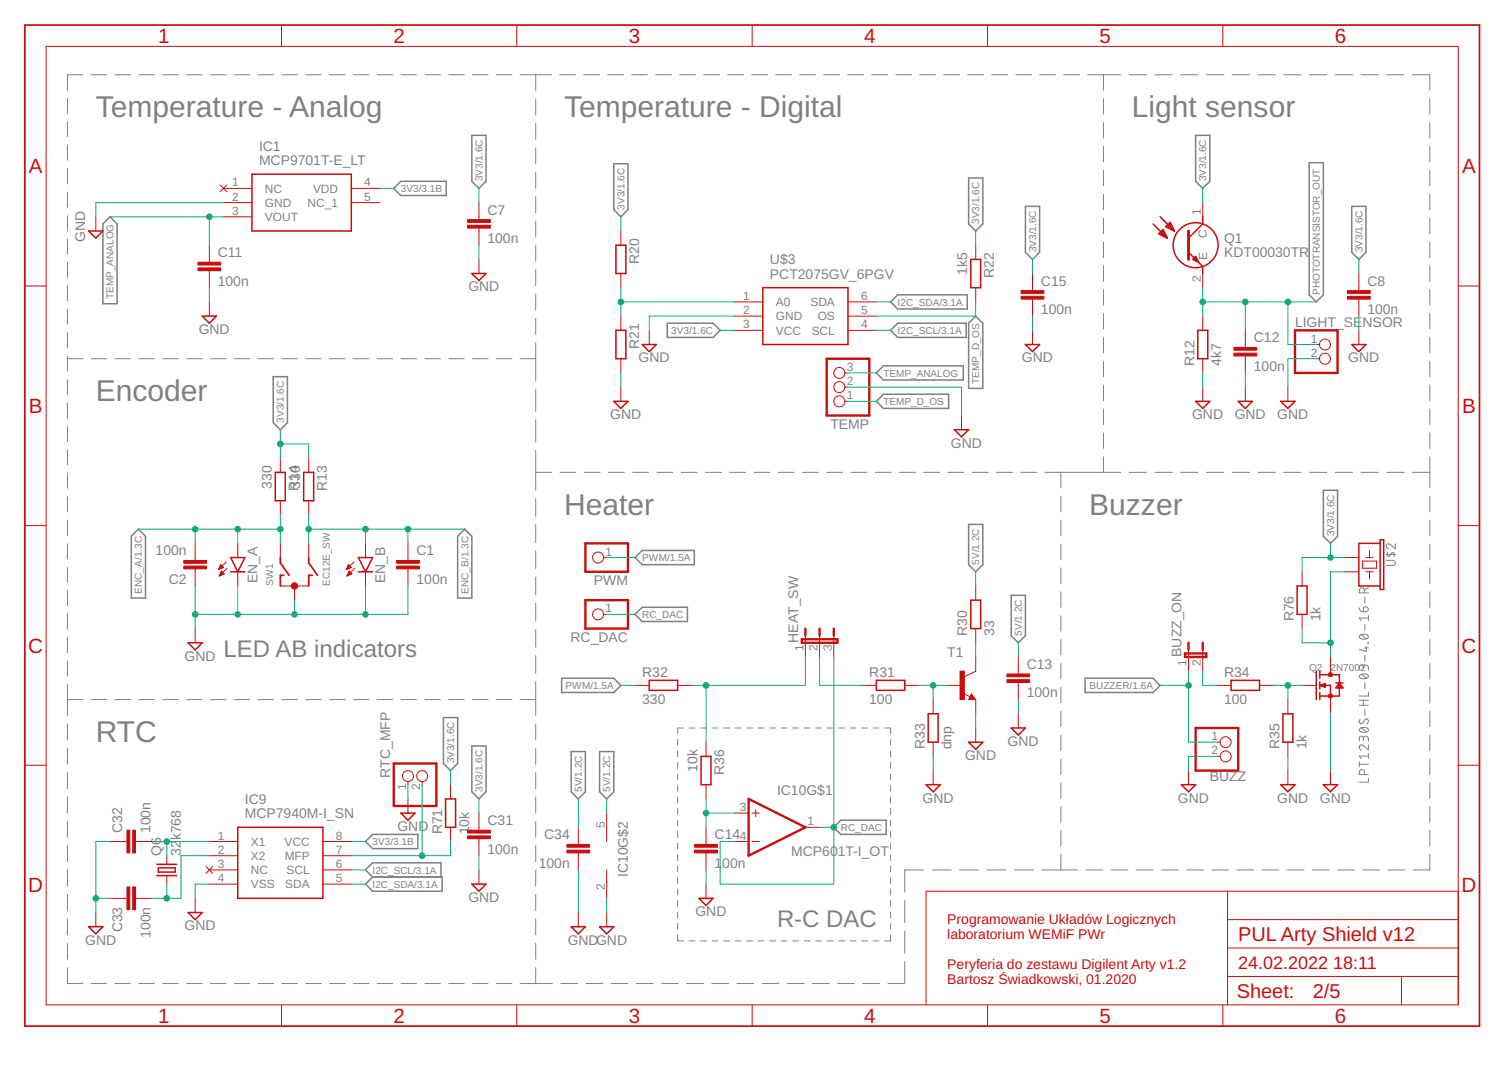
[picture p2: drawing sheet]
<svg xmlns="http://www.w3.org/2000/svg" width="297mm" height="210mm" viewBox="0 0 297 210" stroke-linecap="round" stroke-linejoin="round" font-family="sans-serif">
<g fill="none" stroke="#808080" stroke-width=".2">
<path d="M13.3 19.3v3M16.3 14.7h-3v3M18 14.7h3M22.6 14.7h3.1M27.3 14.7h3.1M32 14.7h3.1M36.7 14.7h3.1M41.4 14.7h3.1M46.1 14.7h3M50.8 14.7h3M55.5 14.7h3M60.2 14.7h3"/>
<path d="M64.9 14.7h3M69.6 14.7h3M74.3 14.7h3M79 14.7h3M83.7 14.7h3M88.3 14.7h3.1M93 14.7h3.1M97.7 14.7h3.1M102.4 14.7h6.1M105.5 14.7v3.1M105.5 19.5v3.1M110.2 14.7h3.1"/>
<path d="M114.9 14.7h3.1M119.6 14.7h3.1M124.4 14.7h3M129.1 14.7h3.1M133.8 14.7h3.1M138.5 14.7h3.1M143.3 14.7h3M148 14.7h3.1M152.7 14.7h3.1M157.4 14.7h3.1M162.2 14.7h3M166.9 14.7h3"/>
<path d="M171.6 14.7h3.1M176.3 14.7h3.1M181.1 14.7h3M185.8 14.7h3M190.5 14.7h3.1M195.2 14.7h3.1M200 14.7h3M204.7 14.7h3.1M209.4 14.7h3.1M214.1 14.7h6.5M217.2 14.7v3.1M217.2 19.4v3.1"/>
<path d="M222.3 14.7h3.4M227.4 14.7h3.4M232.4 14.7h3.4M237.5 14.7h3.4M242.5 14.7h3.5M247.6 14.7h3.4M252.7 14.7h3.4M257.8 14.7h3.4M262.8 14.7h3.5M267.9 14.7h3.4M273 14.7h3.4M278 14.7h3.5v3.1"/>
<path d="M281.5 19.4v3.1M13.3 23.9v3M13.3 28.6v2.9M13.3 33.2v2.9M13.3 37.8v2.9M105.5 24.3v3.1M105.5 29.1v3.1M105.5 33.9v3.1M105.5 38.7v3.1M217.2 24.1v3.1M217.2 28.8v3.1M217.2 33.5v3.1"/>
<path d="M217.2 38.2v3.1M281.5 24.1v3.1M281.5 28.8v3.1M281.5 33.5v3.1M281.5 38.2v3.1M13.3 42.4v3M13.3 47v3M13.3 51.6v3M13.3 56.2v3M105.5 43.5v3.1M105.5 48.3v3.1M105.5 53v3.2"/>
<path d="M105.5 57.8v3.2M217.2 42.9v3.1M217.2 47.6v3.1M217.2 52.3v3M217.2 57v3M281.5 42.9v3.1M281.5 47.6v3.1M281.5 52.3v3M281.5 57v3M13.3 60.8v3M13.3 65.4v3M13.3 70.1v2.9"/>
<path d="M13.3 74.7v2.9M13.3 79.3v3M13.3 70.6h3M18 70.6h3M22.6 70.6h3.1M27.3 70.6h3.1M32 70.6h3.1M36.7 70.6h3.1M41.4 70.6h3.1M46.1 70.6h3M50.8 70.6h3M55.5 70.6h3"/>
<path d="M60.2 70.6h3M64.9 70.6h3M69.6 70.6h3M74.3 70.6h3M79 70.6h3M83.7 70.6h3M88.3 70.6h3.1M93 70.6h3.1M97.7 70.6h3.1M102.4 70.6h3.1M105.5 62.6v3.2M105.5 67.4v7.5"/>
<path d="M105.5 76.6v4.3M217.2 61.7v3M217.2 66.4v3M217.2 71.1v3M217.2 75.8v3M281.5 61.7v3M281.5 66.4v3M281.5 71.1v3M281.5 75.8v3M13.3 83.9v3M13.3 88.5v3M13.3 93.1v3"/>
<path d="M13.3 97.7v3M105.5 92.9h3.1M105.5 82.6v4.3M105.5 88.6v7.8M105.5 98.1v3.5M110.2 92.9h3.1M115 92.9h3.1M119.8 92.9h3.1M124.5 92.9h3.2M129.3 92.9h3.1M134.1 92.9h3.1M138.9 92.9h3.1"/>
<path d="M143.6 92.9h3.2M148.4 92.9h3.1M153.2 92.9h3.1M158 92.9h3.1M162.7 92.9h3.2M167.5 92.9h3.1M172.3 92.9h3.1M177.1 92.9h3.1M181.8 92.9h3.2M186.6 92.9h3.1M191.4 92.9h3.1M196.2 92.9h3.1"/>
<path d="M200.9 92.9h3.1M205.7 92.9h14.9M208.8 92.9v3.1M208.8 97.6v3.1M217.2 80.5v3M217.2 85.2v3M217.2 89.9v3M222.3 92.9h3.4M227.4 92.9h3.4M232.4 92.9h3.4M237.5 92.9h3.4M242.5 92.9h3.5"/>
<path d="M247.6 92.9h3.4M252.7 92.9h3.4M257.8 92.9h3.4M262.8 92.9h3.5M267.9 92.9h3.4M273 92.9h3.4M278 92.9h3.5M281.5 80.5v3M281.5 85.2v3M281.5 89.9v6.1M281.5 97.6v3.1M13.3 102.4v2.9"/>
<path d="M13.3 107v2.9M13.3 111.6v3M13.3 116.2v3M105.5 103.2v3.5M105.5 108.4v3.5M105.5 113.5v3.5M105.5 118.7v3.5M208.8 102.3v3.1M208.8 107v3.1M208.8 111.7v3.1M208.8 116.4v3.1M267.6 119.6a.77 .77 0 0 0 .8 .8"/>
<path d="M268.5 119.5a.51 .51 0 0 1 .8 .1 .51 .51 0 0 1-.4 .8h-.5zM268.6 116.6v-.5a.5 .5 0 0 0-.5-.5 .5 .5 0 0 0-.5 .5v.5h1.8M268.7 117.4v1.2M269.4 115.6l-.8 .4M272.9 110.2h1.3a.5 .5 0 0 1 .5 .5 .5 .5 0 0 1-.5 .5h-1.3M272.9 109.1h1.8M273.2 108.7l-.1 .5 .3 .3 .5-.7 .4-.1 .2 .4-.1 .4M274.7 107v1l-1-.9a.49 .49 0 0 0-.8 .2 .49 .49 0 0 0 .4 .7M281.5 102.3v3.1M281.5 107v3.1M281.5 111.7v3.1M281.5 116.4v3.1"/>
<path d="M13.3 120.8v3M13.3 125.4v3M13.3 130v3M13.3 134.7v6.1M13.3 137.6h3M18 137.6h3M22.6 137.6h3.1M27.3 137.6h3.1M32 137.6h3.1M36.7 137.6h3.1M41.4 137.6h3.1M46.1 137.6h3"/>
<path d="M50.8 137.6h3M55.5 137.6h3M60.2 137.6h3M64.9 137.6h3M69.6 137.6h3M74.3 137.6h3M79 137.6h3M83.7 137.6h3M88.3 137.6h3.1M93 137.6h3.1M97.7 137.6h3.1M102.4 137.6h3.1"/>
<path d="M105.5 123.8v3.5M105.5 129v3.5M105.5 134.1v6.7M208.8 121.1v3.1M208.8 125.8v3.1M208.8 130.5v3.1M208.8 135.2v3.1M208.8 139.9v3.1M267.6 138.7h1.8M267.6 137.8h1.8M267.7 132.8a1.12 1.12 0 0 1 1.7 .3 1.07 1.07 0 0 1-1.8 0zM267.7 125a1.14 1.14 0 0 1 1.7 .2 1.05 1.05 0 0 1-1.8 0z"/>
<path d="M268 132.7l1 .7M268 124.9l1 .7M268.4 131.3a.5 .5 0 0 1 .5-.5 .5 .5 0 0 1 .5 .5v.5M268.4 131.6v-.4a.4 .4 0 0 0-.4-.4 .4 .4 0 0 0-.4 .4v.6M268.4 137.8v.9M268.6 127.5h.8M268.7 122.8v1.2M268.7 128.9v1.2M268.7 134.3v1.2M268.7 139.6v1.1M269 127.2v1l-1.4-.4M269.3 126.4l.1 .1z"/>
<path d="M269.4 121.1v1M269.4 136.1v.8h-1.8M269.4 121.6h-1.8l.4 .5M281.5 121.1v3.1M281.5 125.8v3.1M281.5 130.5v3.1M281.5 135.2v3.1M281.5 139.9v3.1M13.3 142.4v3.2M13.3 147.2v3.1M13.3 152v3.2M13.3 156.8v3.1"/>
<path d="M105.5 142.4v3.2M105.5 147.2v3.1M105.5 152v3.2M105.5 156.8v3.1M133.4 145.5v1.1M133.4 147.7v1.2M133.4 150v1.2M133.4 152.3v1.1M133.4 154.5v1.2M133.4 156.8v1.1M133.4 159v1.2M134.6 143.2h-1.2v1.2"/>
<path d="M135.7 143.2h1.1M137.9 143.2h1.2M140.2 143.2h1.2M142.5 143.2h1.1M144.7 143.2h1.2M147 143.2h1.1M149.2 143.2h1.2M151.5 143.2h1.2M153.8 143.2h1.1M156 143.2h1.2M158.3 143.2h1.1M160.5 143.2h1.2"/>
<path d="M162.8 143.2h1.2M165.1 143.2h1.1M167.3 143.2h1.2M169.6 143.2h1.2M171.9 143.2h1.1M174.1 143.2h1.2v1.2M175.3 145.5v1.1M175.3 147.7v1.2M175.3 150v1.2M175.3 152.3v1.1M175.3 154.5v1.2M175.3 156.8v1.1"/>
<path d="M175.3 159v1.2M208.8 144.6v3.1M208.8 149.3v3.1M208.8 154v3M208.8 158.7v3M267.6 149.9v1M267.6 150.3h1.8M267.7 143.3a1.12 1.12 0 0 1 1.7 .3 1.07 1.07 0 0 1-1.8 0zM267.7 141.5l-.1 .6 .4 .3 .2-.1 .4-.7a.45 .45 0 0 1 .7 0 .45 .45 0 0 1-.1 .6l-.1 .2M268 143.2l1 .8M268.4 145.3a.5 .5 0 0 1 .5-.5 .5 .5 0 0 1 .5 .5v.5M268.4 145.6v-.4a.4 .4 0 0 0-.4-.4 .4 .4 0 0 0-.4 .4v.6"/>
<path d="M268.6 152.4v-.5a.5 .5 0 0 0-.5-.5 .5 .5 0 0 0-.5 .5v.5h1.8M269.4 146.5v1l-1-.8a.5 .5 0 0 0-.8 .1 .5 .5 0 0 0 .4 .7M269.4 153.1v.8h-1.8M269.4 148.3v.9M269.4 148.7h-1.8l.4 .5M281.5 144.6v3.1M281.5 149.3v3.1M281.5 154v3M281.5 158.7v3M13.3 161.6v3.1M13.3 166.4v3.1M13.3 171.2v3.1"/>
<path d="M13.3 176v3.1M105.5 161.6v3.1M105.5 166.4v3.1M105.5 171.2v3.1M105.5 176v3.1M133.4 161.3v1.2M133.4 163.6v1.1M133.4 165.8v1.2M133.4 168.1v1.2M133.4 170.4v1.1M133.4 172.6v1.2M133.4 174.9v1.1"/>
<path d="M133.4 177.1v1.2M133.4 179.4v1.2M175.3 161.3v1.2M175.3 163.6v1.1M175.3 165.8v1.2M175.3 168.1v1.2M175.3 170.4v1.1M175.3 172.6v1.2M175.3 174.9v1.1M175.3 177.1v1.2M175.3 179.4v1.2M178.1 177.1v4.4"/>
<path d="M181.8 171.1h-3.7v4.4M183.5 171.1h3.7M188.9 171.1h3.7M194.3 171.1h3.7M199.7 171.1h3.7M205.1 171.1h7M208.8 163.4v3M208.8 168.1v3M213.8 171.1h3.3M218.7 171.1h3.3M223.7 171.1h3.3M228.6 171.1h3.3"/>
<path d="M233.6 171.1h3.3M238.5 171.1h3.3M243.5 171.1h3.3M248.4 171.1h3.3M253.4 171.1h3.3M258.3 171.1h3.3M263.3 171.1h3.3M268.2 171.1h3.3M273.2 171.1h3.3M281.5 168.1v3h-3.3M281.5 163.4v3M13.3 180.8v3.1"/>
<path d="M13.3 185.5v3.2M13.3 190.4v3.1h3M18 193.5h3M22.6 193.5h3.1M27.3 193.5h3.1M32 193.5h3.1M36.7 193.5h3.1M41.4 193.5h3.1M46.1 193.5h3M50.8 193.5h3M55.5 193.5h3M60.2 193.5h3"/>
<path d="M64.9 193.5h3M69.6 193.5h3M74.3 193.5h3M79 193.5h3M83.7 193.5h3M88.3 193.5h3.1M93 193.5h3.1M97.7 193.5h3.1M102.4 193.5h6.4M105.5 180.8v3.1M105.5 185.5v3.2M105.5 190.4v3.1"/>
<path d="M110.4 193.5h3.3M115.4 193.5h3.3M120.3 193.5h3.3M125.3 193.5h3.3M130.2 193.5h3.3M133.4 183.9v1.2h1.2M133.4 181.7v1.1M135.2 193.5h3.3M135.7 185.1h1.1M137.9 185.1h1.2M140.1 193.5h3.3M140.2 185.1h1.2"/>
<path d="M142.5 185.1h1.1M144.7 185.1h1.2M145.1 193.5h3.3M147 185.1h1.1M149.2 185.1h1.2M150 193.5h3.3M151.5 185.1h1.2M153.8 185.1h1.1M155 193.5h3.3M156 185.1h1.2M158.3 185.1h1.1M159.9 193.5h3.3"/>
<path d="M160.5 185.1h1.2M162.8 185.1h1.2M164.9 193.5h3.3M165.1 185.1h1.1M167.3 185.1h1.2M169.6 185.1h1.2M169.8 193.5h3.3M171.9 185.1h1.1M175.3 181.7v1.1M175.3 183.9v1.2h-1.2M178.1 189.1v4.4h-3.3M178.1 183.1v4.4"/>
</g>
<g fill="none" stroke="#808080" stroke-width=".3">
<path d="M77.5 37.1l1.4-1.4h8.9v2.8h-8.9zM92.9 26.6h2.8v9.1l-1.4 1.4-1.4-1.4zM120.8 32.2h2.8v9.1l-1.4 1.4-1.4-1.4zM190.7 35h2.8v9l-1.4 1.4-1.4-1.4zM235.4 26.6h2.7v9.1l-1.4 1.4-1.3-1.4zM257.7 32h2.8v26l-1.4 1.4-1.4-1.4zM21.7 42.7l1.4 1.3v15.8h-2.8v-15.8zM175.3 59.4l1.4-1.4h13.7v2.8h-13.7zM201.8 40.6h2.8v9l-1.4 1.4-1.4-1.4zM266.1 40.6h2.8v9l-1.4 1.4-1.4-1.4zM53.8 74.1h2.8v9l-1.4 1.4-1.4-1.4zM131.3 63.6h9.1l1.4 1.4-1.4 1.4h-9.1z"/>
<path d="M172.5 79l1.4-1.4h12.8v2.7h-12.8zM172.5 73.4l1.4-1.4h15.7v2.8h-15.7zM175.3 65l1.4-1.4h13.5v2.8h-13.5zM192.1 62.2l1.4 1.4v12.8h-2.8v-12.8zM260.5 96.5h2.8v9l-1.4 1.4-1.4-1.4zM25.8 105.5l1.4-1.4 1.4 1.4v12.1h-2.8zM90.1 105.5l1.4-1.4 1.4 1.4v12.1h-2.8zM125 109.7l1.4-1.4h10.3v2.8h-10.3zM190.7 103.2h2.8v7.9l-1.4 1.4-1.4-1.4zM199.1 117.1h2.7v8l-1.4 1.3-1.3-1.3zM110.6 133.4h10.2l1.4 1.4-1.4 1.4h-10.2zM125 120.9l1.4-1.4h8.9v2.8h-8.9z"/>
<path d="M213.6 133.4h13.4l1.4 1.4-1.4 1.4h-13.4zM87.3 141.2h2.8v9l-1.4 1.4-1.4-1.4zM92.9 146.7h2.8v9.1l-1.4 1.4-1.4-1.4zM112.4 147.8h2.8v8l-1.4 1.4-1.4-1.4zM118 147.8h2.8v8l-1.4 1.4-1.4-1.4zM71.9 165.5l1.4-1.4h9v2.8h-9zM71.9 173.9l1.4-1.4h13.7v2.8h-13.7zM73.3 172.5l-1.4-1.4 1.4-1.4h13.5v2.8M164.1 162.8l1.4-1.4h8.9v2.7h-8.9z"/>
</g>
<path d="M234 45.4v5.6" fill="none" stroke="#c90d0c" stroke-width=".57"/>
<g fill="none" stroke="#c90d0c" stroke-width=".3">
<path d="M49.6 34.3h19.6v11.1h-19.6zM17.5 45.4h2.8l-1.4 1.4zM92.9 53.8h2.8l-1.4 1.4zM121.2 48.2h2v5.6h-2zM150.2 56.6h16.7v11.2h-16.7zM191.1 51h1.9v5.6h-1.9zM227 44l2.8 2.8M228.1 46l.8-.9 .9 1.7zM228.2 45.9h1.1M228.4 42.7l2.8 2.7M228.4 46.1h1M228.5 45.6h.7"/>
<path d="M228.7 45.4h.3M228.9 46.4h.7M229.4 46.6h.3M229.5 44.6l.8-.8 .9 1.6zM229.6 44.6h1.2M229.7 44.4h1M229.9 44.2h.6M230.1 44.9h.8M230.2 43.9h.2M230.6 45.1h.4M231.1 45.4h.1M234 49.6l2.7 2.8v1.4"/>
<path d="M234.9 51.1h.8M235 50.8h.5M235.2 50.6h.2M235.4 50.5l.5 1.1-1.1-.6zM235.4 51.3h.4M235.9 51.6h.1M236.7 42.7v1.3l-2.7 2.8M39.8 62.2h2.8l-1.4 1.4zM120.8 79h2.8l-1.4 1.3zM121.2 65h2v5.6h-2zM126.4 67.8h2.8l-1.4 1.4zM201.8 67.8h2.8l-1.4 1.4z"/>
<path d="M235.4 79h2.7l-1.4 1.3zM235.8 65h1.9v5.6h-1.9zM243.7 79h2.8l-1.4 1.3zM252.1 79h2.8l-1.4 1.3zM266.1 67.8h2.8l-1.4 1.4zM54.2 92.9h2v5.6h-2zM59.8 92.9h1.9v5.6h-1.9zM187.9 84.5h2.8l-1.4 1.4zM45.4 112.5h2.8M45.4 109.7h2.8l-1.4 2.8zM70.5 109.7h2.8l-1.4 2.8zM70.5 112.5h2.8"/>
<path d="M191.1 118.1h1.9v5.6h-1.9zM255.3 115.3h2v5.6h-2zM271.7 106.9h-4.2v8.4h4.2M271.7 106.2h.7v9.8h-.7zM37 126.4h2.8l-1.4 1.4zM127.8 133.8h5.6v2h-5.6zM172.5 133.8h5.6v2h-5.6zM191.2 137.1l.2 .2h-.5l.3-.5 .6 .7h-.9M242.3 133.8h5.6v2h-5.6zM259.1 132v5.6M259.8 132.7h3.9v4.2h-3.9M259.8 132v1.4"/>
<path d="M259.8 134.1v1.4M259.8 136.2v1.4M260.2 134.8h1.7v2.1M260.2 134.8l.7 .4M260.4 134.7l.5 .5M260.9 134.5l-1.1 .3 1.1 .4M260.9 134.5v.7M260.9 134.5l-.7 .3M263 134.3h1.4M263.7 134.3l.7 1h-1.4zM263.7 134.8l.3 .5M263.7 134.8l-.4 .5"/>
<path d="M263.7 134.8l.3 .4M263.7 134.8l-.4 .4M78.9 160h2.8l-1.4 1.4zM87.7 157.2h2v5.6h-2zM138 148.8h2v5.6h-2zM182.3 154.4h2.8l-1.4 1.4zM182.7 140.4h2v5.6h-2zM190.7 146h2.8l-1.4 1.4zM199.1 143.2h2.7l-1.4 1.4zM232.6 154.4h2.8l-1.4 1.4zM252.1 154.4h2.8l-1.4 1.4zM252.5 140.4h2v5.6h-2z"/>
<path d="M260.5 154.4h2.8l-1.4 1.4zM30.9 170h3.9M30.9 172.3h3.9M31.2 170.7h3.3v.9h-3.3zM37 179.5h2.8l-1.4 1.4zM46.8 162.8h16.8v13.9h-16.8zM92.9 173.9h2.8l-1.4 1.4zM137.6 176.7h2.8l-1.4 1.4zM17.5 182.3h2.8l-1.4 1.4zM112.4 182.3h2.8l-1.4 1.4zM118 182.3h2.8l-1.4 1.4z"/>
<circle cx="235.4" cy="48.2" r="4.4"/>
</g>
<g fill="none" stroke="#c90d0c" stroke-width=".2">
<path d="M9.1 9.1h277.9v188.6h-277.9zM55.4 4.9v4.2M101.7 4.9v4.2M148.1 4.9v4.2M194.4 4.9v4.2M240.7 4.9v4.2M43.3 36.4l1.4 1.3M44 37.1h5.6M44 39.9h5.6M44.7 36.4l-1.4 1.3M69.2 37.1h5.5M69.2 39.9h5.5"/>
<path d="M94.3 39.9v3.3M236.7 39.9v2.8M4.9 56.3h4.2M18.9 42.7v2.7M41.2 48.2v3.4M41.2 53.3v3.3M41.2 59.4v2.8M44 42.7h5.6M94.3 44.9v3.3M94.3 51v2.8M122.2 45.4v2.8M122.2 53.8v2.8"/>
<path d="M144.6 59.4h5.6M166.9 59.4h5.6M192.1 48.2v2.8M192.1 56.6v2.8M203.2 53.8v3.4M203.2 58.8v3.4M236.7 53.8v2.8M267.5 53.8v3.4M267.5 58.8v3.4M287 56.3h4.2M122.2 62.2v2.8M122.2 70.6v2.8"/>
<path d="M122.2 76.2v2.8M127.8 65v2.8M144.6 65h5.6M144.6 62.2h5.6M166.3 79h.6M166.3 76.2h.6M166.3 73.4h.6M166.9 65h5.6M166.9 62.2h5.6M203.2 65v2.8M236.7 62.2v2.8M236.7 70.6v2.8"/>
<path d="M236.7 76.2v2.8M245.1 65v3.3M245.1 70v3.4M245.1 76.2v2.8M253.5 76.2v2.8M259.1 67.8h.6M259.1 70.6h.6M267.5 65v2.8M55.2 90.1v2.8M55.2 98.5v2.8M60.8 90.1v2.8M60.8 98.5v2.8"/>
<path d="M189.3 81.7v2.8M4.9 103.4h4.2M38.4 106.9v3.3M38.4 111.9v3.4M43.1 111.9h.2M43.1 111.8h.5M43.2 113.3h.1M43.2 111.7h.8M43.2 113.2h.3M43.2 111.5h.7M43.3 113h.6M43.3 111.4h.5"/>
<path d="M43.3 112.9h.8M43.4 111.3h.2M43.4 112.7h.6M43.4 111.1h.1M43.4 111.1l.6 .5-1 .5zM43.5 112.6h.4M43.5 112.5h.2M43.6 112.3l.5 .6-.9 .4zM44.6 110.5l-1.6 1.6M44.7 111.8l-1.5 1.5M46.8 106.9v2.8M46.8 112.5v2.8"/>
<path d="M55.2 115.3h5.6M55.2 106.9v2.8M58 115.3v2.8M60.8 106.9v2.8M68.2 111.9h.3M68.3 111.8h.5M68.3 113.3h.1M68.3 111.7h.8M68.4 113.2h.3M68.4 111.5h.6M68.4 113h.6M68.5 111.4h.4"/>
<path d="M68.5 112.9h.8M68.5 111.3h.2M68.6 112.7h.5M68.6 111.1l.6 .5-1 .5zM68.6 111.1h.1M68.6 112.6h.4M68.7 112.5h.2M68.7 112.3l.6 .6-1 .4zM69.7 110.5l-1.5 1.6M69.8 111.8l-1.5 1.5M71.9 106.9v2.8M71.9 112.5v2.8"/>
<path d="M80.3 106.9v3.3M80.3 111.9v3.4M118.8 109.7h.6M192.1 115.3v2.8M256.3 112.5v2.8M264.7 112.5h2.8M264.7 109.7h2.8M268.2 110.4h2.8v1.4h-2.8zM268.9 112.5h1.4M268.9 109.7h1.4M269.6 108.3v1.4M269.6 112.5v1.4"/>
<path d="M287 103.4h4.2M38.4 123.7v2.7M118.8 120.9h.6M125 134.8h2.8M133.4 134.8h2.8M158.5 125.1v4.1M161.3 125.1v4.1M164.1 125.1v4.1M169.7 134.8h2.8M178.1 134.8h2.8M183.7 137.6v2.8M186.5 134.8h2.8"/>
<path d="M189.6 136.4l1.4 .7M191.2 136.5l.9 1.1h-1.4zM192.1 123.7v2.7M192.1 129.2v2.8l-2.3 1.1M192.1 137.6v2.8M200.4 129.2v3.4M200.4 134.3v3.3M234 127.8v4.2M236.7 127.8v4.2M239.5 134.8h2.8M247.9 134.8h2.8M253.5 137.6v2.8"/>
<path d="M256.3 134.8h2.8M256.3 120.9v2.8M261.9 129.2v3.5M261.9 136.9v3.5M4.9 150.5h4.2M80.3 153.8v.6M80.3 157.2v2.8M83.1 153.8v.6M88.7 154.4v2.8M94.3 160v3.3M119.4 160v5.5M139 146v2.8"/>
<path d="M139 154.4v2.8M144.6 160h2.8M148.1 160h1.4M148.8 159.3v1.4M183.7 146v2.8M183.7 151.6v2.8M192.1 143.2v2.8M200.4 140.4v2.8M234 151.6v2.8M239.5 146h.7M239.5 148.8h.7M253.5 146v2.8"/>
<path d="M253.5 151.6v2.8M261.9 151.6v2.8M287 150.5h4.2M18.9 179.5v2.8M21.7 165.5h3.3M21.7 176.7h3.3M26.7 165.5h3.3M26.7 176.7h3.3M32.8 168.3v1.7M32.8 172.3v1.6M38.4 176.7v2.8M40.5 170.5l1.4 1.3"/>
<path d="M41.2 165.5h5.6M41.2 168.3h5.6M41.2 171.1h5.6M41.2 173.9h5.6M41.9 170.5l-1.4 1.3M63.6 165.5h5.6M63.6 168.3h5.6M63.6 171.1h5.6M63.6 173.9h5.6M88.7 162.8v2.7M94.3 165v3.3M94.3 171.1v2.8"/>
<path d="M113.8 162.8v3.3M113.8 167.8v3.3M113.8 179.5v2.8M119.4 171.1v5.6M119.4 179.5v2.8M139 162.8v3.3M139 167.8v3.3M139 173.9v2.8M144.6 165.5h2.8M148.1 165.5h1.4M158.5 162.8h2.8M241.6 175.3v22.4"/>
<path d="M287 175.3h-104.7v22.4M55.4 197.7v4.2M101.7 197.7v4.2M148.1 197.7v4.2M194.4 197.7v4.2M240.7 197.7v4.2M241.6 192.1h45.4M241.6 186.5h45.4M241.6 180.9h45.4M275.9 192.1v5.6"/>
<circle cx="165.2" cy="73.4" r="1.08"/>
<circle cx="165.2" cy="76.2" r="1.08"/>
<circle cx="165.2" cy="79" r="1.08"/>
<circle cx="260.8" cy="70.6" r="1.08"/>
<circle cx="260.8" cy="67.8" r="1.08"/>
<circle cx="117.7" cy="109.7" r="1.08"/>
<circle cx="117.7" cy="120.9" r="1.08"/>
<circle cx="80.3" cy="152.7" r="1.08"/>
<circle cx="83.1" cy="152.7" r="1.08"/>
<circle cx="241.3" cy="146" r="1.08"/>
<circle cx="241.3" cy="148.8" r="1.08"/>
</g>
<path d="M4.9 4.9h286.3v197h-286.3zM55.2 109.7v1l1.7 2.5M55.9 113.2h-.7v2.1M60.8 109.7v1l1.7 2.5M61.5 113.2h-.7v2.1" fill="none" stroke="#c90d0c" stroke-width=".34"/>
<g fill="#c90d0c" stroke="#c90d0c" stroke-width=".2">
<path d="M261.5 132.5a.42 .42 0 0 1 .7 0 .42 .42 0 0 1-.2 .6 .42 .42 0 0 1-.5-.4l.4-.1 .1 .1-.1 .2-.4-.2z" fill-rule="evenodd"/>
<path d="M261.7 136.6a.42 .42 0 0 1 .6 .2 .42 .42 0 0 1-.3 .5 .42 .42 0 0 1-.5-.4l.4-.1 .1 .2-.5-.1z" fill-rule="evenodd"/>
<circle cx="58" cy="115.3" r=".64"/>
</g>
<g fill="#c90d0c" stroke="#c90d0c" stroke-width=".2">
<path d="M78.1 111.4h4.4v.5h-4.4z"/>
<path d="M78.1 110.3h4.4v.5h-4.4z"/>
<path d="M36.2 110.3h4.5v.5h-4.5z"/>
<path d="M36.2 111.4h4.5v.5h-4.5z"/>
<path d="M92 44.3h4.5v.6h-4.5z"/>
<path d="M92 43.2h4.5v.6h-4.5z"/>
<path d="M265.2 58.3h4.5v.5h-4.5z"/>
<path d="M265.2 57.2h4.5v.5h-4.5z"/>
<path d="M39 52.7h4.5v.6h-4.5z"/>
<path d="M39 51.6h4.5v.5h-4.5z"/>
<path d="M242.9 69.5h4.5v.5h-4.5z"/>
<path d="M242.9 68.3h4.5v.6h-4.5z"/>
<path d="M189 132h.8v5.6h-.8z"/>
<path d="M198.2 133.7h4.5v.6h-4.5z"/>
<path d="M198.2 132.6h4.5v.5h-4.5z"/>
<path d="M136.7 167.2h4.5v.6h-4.5z"/>
<path d="M136.7 166.1h4.5v.6h-4.5z"/>
<path d="M201 58.3h4.5v.5h-4.5z"/>
<path d="M201 57.2h4.5v.5h-4.5z"/>
<path d="M92 164.4h4.5v.6h-4.5z"/>
<path d="M92 163.3h4.5v.6h-4.5z"/>
<path d="M26.1 163.3h.6v4.5h-.6z"/>
<path d="M25 163.3h.5v4.5h-.5z"/>
<path d="M26.1 174.5h.6v4.5h-.6z"/>
<path d="M25 174.5h.5v4.5h-.5z"/>
<path d="M111.6 167.2h4.5v.6h-4.5z"/>
<path d="M111.6 166.1h4.5v.6h-4.5z"/>
</g>
<g fill="none" stroke="#c90d0c" stroke-width=".47">
<path d="M162.7 70.6h8.4v11.1h-8.4zM254.9 65h8.4v8.4h-8.4zM115.2 118.1h8.4v5.6h-8.4zM115.2 106.9h8.4v5.6h-8.4zM157.8 125.8h7v.6h-7zM158.5 123.7v1.4M161.3 123.7v1.4M164.1 123.7v1.4M233.3 128.5h4.1v.7h-4.1zM234 126.4v1.4M236.7 126.4v1.4M77.5 150.2h8.4v8.4h-8.4z"/>
<path d="M147.4 157.2l11.1 5.6-11.1 5.5zM235.4 143.2h8.3v8.4h-8.3z"/>
</g>
<g fill="none" stroke="#0dab76" stroke-width=".2">
<path d="M44 39.9h-25.1v2.8M74.7 37.1h2.8M94.3 37.1v2.8M236.7 37.1v2.8M21.7 42.7h22.3M41.2 42.7v5.5M41.2 56.6v2.8M94.3 48.2v2.8M122.2 59.4h22.4M122.2 42.7v2.7M122.2 56.6v5.6M172.5 59.4h2.8"/>
<path d="M192.1 45.4v2.8M192.1 59.4v2.8h-19.6M203.2 51v2.8M236.7 56.6v5.6M236.7 59.4h22.4M245.1 59.4v5.6M253.5 59.4v8.4h5.6M267.5 51v2.8M122.2 73.4v2.8M141.8 65h2.8M144.6 62.2h-16.8v2.8M166.9 76.2h22.4v5.5"/>
<path d="M166.9 73.4h5.6M166.9 79h5.6M172.5 65h2.8M203.2 62.2v2.8M236.7 73.4v2.8M245.1 73.4v2.8M259.1 70.6h-5.6v5.6M267.5 62.2v2.8M55.2 84.5v5.6M55.2 87.3h5.6v2.8M27.2 104.1h28M38.4 104.1v2.8"/>
<path d="M38.4 115.3v8.4M46.8 104.1v2.8M46.8 115.3v5.6M55.2 101.3v5.6M58 118.1v2.8M60.8 101.3v5.6M60.8 104.1h30.7M71.9 104.1v2.8M71.9 115.3v5.6M80.3 115.3v5.6h-41.9M80.3 104.1v2.8M119.4 109.7h5.6"/>
<path d="M192.1 112.5v2.8M261.9 106.9v2.8M264.7 109.7h-8.4v2.8M264.7 112.5h-2.8v16.7M119.4 120.9h5.6M122.2 134.8h2.8M139 134.8v11.2M158.5 129.2v5.6h-22.3M161.3 129.2v5.6h8.4M164.1 129.2v44.7h-22.3v-8.4h2.8M180.9 134.8h5.6M183.7 134.8v2.8"/>
<path d="M192.1 126.4v2.8M200.4 126.4v2.8M200.4 137.6v2.8M228.4 134.8h5.6M234 132v14h5.5M236.7 132v2.8h2.8M250.7 134.8h5.6M253.5 134.8v2.8M256.3 123.7v2.7h5.6M80.3 154.4v2.8M83.1 154.4v13.9M88.7 151.6v2.8"/>
<path d="M94.3 157.2v2.8M113.8 157.2v5.6M119.4 157.2v2.8M139 157.2v5.6M139 160h5.6M183.7 148.8v2.8M192.1 140.4v2.8M239.5 148.8h-5.5v2.8M253.5 148.8v2.8M261.9 140.4v11.2M18.9 176.7h2.8M21.7 165.5h-2.8v14"/>
<path d="M30 165.5h11.2M32.8 165.5v2.8M32.8 173.9v2.8M41.2 173.9h-2.8v2.8M41.2 168.3h-5.6v8.4h-5.6M69.2 165.5h2.7M69.2 173.9h2.7M69.2 171.1h2.7M88.7 165.5v2.8h-19.5M94.3 168.3v2.8M113.8 171.1v8.4M119.4 176.7v2.8"/>
<path d="M139 171.1v2.8M161.3 162.8h2.8"/>
</g>
<g fill="#0dab76" stroke="#0dab76" stroke-width=".2">
<circle cx="236.7" cy="59.4" r=".55"/>
<circle cx="245.1" cy="59.4" r=".55"/>
<circle cx="253.5" cy="59.4" r=".55"/>
<circle cx="55.2" cy="87.3" r=".55"/>
<circle cx="261.9" cy="109.7" r=".55"/>
<circle cx="46.8" cy="120.9" r=".55"/>
<circle cx="58" cy="120.9" r=".55"/>
<circle cx="71.9" cy="120.9" r=".55"/>
<circle cx="38.4" cy="120.9" r=".55"/>
<circle cx="18.9" cy="176.7" r=".55"/>
<circle cx="41.2" cy="42.7" r=".55"/>
<circle cx="183.7" cy="134.8" r=".55"/>
<circle cx="253.5" cy="134.8" r=".55"/>
<circle cx="261.9" cy="126.4" r=".55"/>
<circle cx="234" cy="134.8" r=".55"/>
<circle cx="139" cy="134.8" r=".55"/>
<circle cx="164.1" cy="162.8" r=".55"/>
<circle cx="122.2" cy="59.4" r=".55"/>
<circle cx="32.8" cy="176.7" r=".55"/>
<circle cx="32.8" cy="165.5" r=".55"/>
<circle cx="83.1" cy="168.3" r=".55"/>
<circle cx="139" cy="160" r=".55"/>
<circle cx="55.2" cy="104.1" r=".55"/>
<circle cx="46.8" cy="104.1" r=".55"/>
<circle cx="38.4" cy="104.1" r=".55"/>
<circle cx="60.8" cy="104.1" r=".55"/>
<circle cx="71.9" cy="104.1" r=".55"/>
<circle cx="80.3" cy="104.1" r=".55"/>
</g>
<g font-size="5.9" fill="#808080">
<text x="18.9" y="23.1">Temperature - Analog</text>
<text x="111" y="23.1">Temperature - Digital</text>
<text x="222.8" y="23.1">Light sensor</text>
<text x="18.9" y="79">Encoder</text>
<text x="111" y="101.3">Heater</text>
<text x="214.4" y="101.3">Buzzer</text>
<text x="18.9" y="146">RTC</text>
</g>
<g font-size="4.7" fill="#808080">
<text x="44" y="129.2">LED AB indicators</text>
<text x="152.9" y="182.3">R-C DAC</text>
</g>
<g font-size="4" fill="#c90d0c">
<text x="31.1" y="8.5">1</text>
<text x="77.4" y="8.5">2</text>
<text x="123.8" y="8.5">3</text>
<text x="170.1" y="8.5">4</text>
<text x="216.4" y="8.5">5</text>
<text x="262.8" y="8.5">6</text>
<text x="5.7" y="34.1">A</text>
<text x="287.8" y="34.1">A</text>
<text x="5.7" y="81.3">B</text>
<text x="287.8" y="81.3">B</text>
<text x="5.5" y="128.4">C</text>
<text x="287.7" y="128.4">C</text>
<text x="5.5" y="175.5">D</text>
<text x="287.7" y="175.5">D</text>
<text x="31.1" y="201.2">1</text>
<text x="77.4" y="201.2">2</text>
<text x="123.8" y="201.2">3</text>
<text x="170.1" y="201.2">4</text>
<text x="216.4" y="201.2">5</text>
<text x="262.8" y="201.2">6</text>
</g>
<g font-size="3.9" fill="#c90d0c">
<text x="243.7" y="185.1">PUL Arty Shield v12</text>
<text x="243.5" y="196.4">Sheet:</text>
<text x="258.4" y="196.3">2/5</text>
</g>
<g font-size="3.5" fill="#c90d0c">
<text x="243.7" y="190.7">24.02.2022</text>
<text x="262.4" y="190.7">18:11</text>
</g>
<g font-size="2.8" fill="#808080">
<text x="51" y="29.6">IC1</text>
<text x="51" y="32.4">MCP9701T-E_LT</text>
<text x="16.8" y="47.5" transform="rotate(-90 16.8 47.5)">GND</text>
<text x="96" y="47.8">100n</text>
<text x="96" y="42.2">C7</text>
<text x="240.9" y="47.8">Q1</text>
<text x="42.9" y="50.6">C11</text>
<text x="125.8" y="51.9" transform="rotate(-90 125.8 51.9)">R20</text>
<text x="151.6" y="52">U$3</text>
<text x="240.9" y="50.6">KDT00030TR</text>
<text x="42.9" y="56.2">100n</text>
<text x="92.2" y="57.3">GND</text>
<text x="151.6" y="54.8">PCT2075GV_6PGV</text>
<text x="190.4" y="54" transform="rotate(-90 190.4 54)">1k5</text>
<text x="195.7" y="54.7" transform="rotate(-90 195.7 54.7)">R22</text>
<text x="204.9" y="56.2">C15</text>
<text x="269.2" y="56.2">C8</text>
<text x="39.1" y="65.7">GND</text>
<text x="204.9" y="61.8">100n</text>
<text x="254.9" y="64.3">LIGHT_SE</text>
<text x="268.2" y="64.3">NSOR</text>
<text x="269.2" y="61.8">100n</text>
<text x="125.7" y="71.3">GND</text>
<text x="125.8" y="68.6" transform="rotate(-90 125.8 68.6)">R21</text>
<text x="201.1" y="71.3">GND</text>
<text x="235.1" y="72" transform="rotate(-90 235.1 72)">R12</text>
<text x="240.4" y="72" transform="rotate(-90 240.4 72)">4k7</text>
<text x="246.8" y="67.4">C12</text>
<text x="265.4" y="71.3">GND</text>
<text x="246.8" y="73">100n</text>
<text x="120.1" y="82.4">GND</text>
<text x="234.7" y="82.4">GND</text>
<text x="243" y="82.4">GND</text>
<text x="251.4" y="82.4">GND</text>
<text x="163.5" y="84.4">TEMP</text>
<text x="187.2" y="88">GND</text>
<text x="53.5" y="96.1" transform="rotate(-90 53.5 96.1)">330</text>
<text x="58.8" y="96.6" transform="rotate(-90 58.8 96.6)">R14</text>
<text x="59.1" y="96.1" transform="rotate(-90 59.1 96.1)">330</text>
<text x="64.4" y="96.6" transform="rotate(-90 64.4 96.6)">R13</text>
<text x="30.6" y="109.3">100n</text>
<text x="82" y="109.3">C1</text>
<text x="33.2" y="114.8">C2</text>
<text x="50.7" y="114.7" transform="rotate(-90 50.7 114.7)">EN_A</text>
<text x="75.8" y="114.7" transform="rotate(-90 75.8 114.7)">EN_B</text>
<text x="82" y="114.9">100n</text>
<text x="116.9" y="115.1">PWM</text>
<text x="190.4" y="125" transform="rotate(-90 190.4 125)">R30</text>
<text x="195.7" y="125" transform="rotate(-90 195.7 125)">33</text>
<text x="254.7" y="122.3" transform="rotate(-90 254.7 122.3)">R76</text>
<text x="259.9" y="122.3" transform="rotate(-90 259.9 122.3)">1k</text>
<text x="36.3" y="129.9">GND</text>
<text x="112.3" y="126.3">RC_DAC</text>
<text x="157.1" y="126.4" transform="rotate(-90 157.1 126.4)">HEAT_SW</text>
<text x="186.5" y="129.2">T1</text>
<text x="202.1" y="131.6">C13</text>
<text x="232.6" y="129.2" transform="rotate(-90 232.6 129.2)">BUZZ_ON</text>
<text x="126.4" y="133.2">R32</text>
<text x="171.1" y="133.2">R31</text>
<text x="202.1" y="137.2">100n</text>
<text x="240.9" y="133.2">R34</text>
<text x="126.4" y="138.5">330</text>
<text x="171.1" y="138.5">100</text>
<text x="240.9" y="138.5">100</text>
<text x="182" y="147.4" transform="rotate(-90 182 147.4)">R33</text>
<text x="187.3" y="147.4" transform="rotate(-90 187.3 147.4)">dnp</text>
<text x="190" y="149.5">GND</text>
<text x="198.3" y="146.7">GND</text>
<text x="251.9" y="147.4" transform="rotate(-90 251.9 147.4)">R35</text>
<text x="257.2" y="147.4" transform="rotate(-90 257.2 147.4)">1k</text>
<text x="76.8" y="153" transform="rotate(-90 76.8 153)">RTC_MFP</text>
<text x="137.3" y="151.8" transform="rotate(-90 137.3 151.8)">10k</text>
<text x="142.6" y="152.4" transform="rotate(-90 142.6 152.4)">R36</text>
<text x="238.2" y="153.7">BUZZ</text>
<text x="48.2" y="160.9">MCP7940M-I_SN</text>
<text x="48.2" y="158.1">IC9</text>
<text x="152.9" y="156.5">IC10G$1</text>
<text x="181.6" y="157.9">GND</text>
<text x="231.9" y="157.9">GND</text>
<text x="251.4" y="157.9">GND</text>
<text x="259.8" y="157.9">GND</text>
<text x="24" y="163.9" transform="rotate(-90 24 163.9)">C32</text>
<text x="29.6" y="163.9" transform="rotate(-90 29.6 163.9)">100n</text>
<text x="35.6" y="165.3" transform="rotate(-90 35.6 165.3)">k768</text>
<text x="78.2" y="163.5">GND</text>
<text x="87" y="164.2" transform="rotate(-90 87 164.2)">R71</text>
<text x="92.3" y="164.2" transform="rotate(-90 92.3 164.2)">1</text>
<text x="92.3" y="162.6" transform="rotate(-90 92.3 162.6)">0k</text>
<text x="96" y="167.9">100n</text>
<text x="96" y="162.3">C31</text>
<text x="107.1" y="165.1">C34</text>
<text x="140.7" y="165.1">C14</text>
<text x="31.7" y="168.3" transform="rotate(-90 31.7 168.3)">Q6</text>
<text x="35.6" y="168.3" transform="rotate(-90 35.6 168.3)">32</text>
<text x="106.1" y="170.7">100n</text>
<text x="123.6" y="172.5" transform="rotate(-90 123.6 172.5)">IC10G$2</text>
<text x="140.7" y="170.7">1</text>
<text x="142.2" y="170.7">00n</text>
<text x="155.7" y="168.3">MCP60</text>
<text x="164.9" y="168.3">1T-I_OT</text>
<text x="92.2" y="177.4">GND</text>
<text x="16.8" y="185.8">GND</text>
<text x="24" y="183.4" transform="rotate(-90 24 183.4)">C33</text>
<text x="29.6" y="184.5" transform="rotate(-90 29.6 184.5)">100n</text>
<text x="36.3" y="183">GND</text>
<text x="111.7" y="185.8">GNDGND</text>
<text x="136.9" y="180.2">GND</text>
</g>
<g font-size="2.8" fill="#c90d0c">
<text x="186.5" y="181.7">Programowanie Układów Logicznych</text>
<text x="186.5" y="184.7">laboratorium WEMiF PWr</text>
<text x="186.5" y="190.5">Peryferia do zestawu Digilent Arty v1.2</text>
<text x="186.5" y="193.5">Bartosz Świadkowski, 01.2020</text>
</g>
<g font-size="2.3" fill="#808080">
<text x="45.7" y="36.7">1</text>
<text x="45.7" y="39.5">2</text>
<text x="52.2" y="37.9">NC</text>
<text x="52.2" y="40.7">GND</text>
<text x="60.6" y="40.7">NC_1</text>
<text x="61.6" y="37.9">VDD</text>
<text x="71.7" y="36.7">4</text>
<text x="71.7" y="39.5">5</text>
<text x="45.7" y="42.3">3</text>
<text x="52.2" y="43.5">VOUT</text>
<text x="236.4" y="42.3" transform="rotate(-90 236.4 42.3)">1</text>
<text x="237.6" y="46.9" transform="rotate(-90 237.6 46.9)">C</text>
<text x="237.6" y="51.2" transform="rotate(-90 237.6 51.2)">E</text>
<text x="146.3" y="59">1</text>
<text x="169.5" y="59">6</text>
<text x="236.4" y="55.5" transform="rotate(-90 236.4 55.5)">2</text>
<text x="146.3" y="61.8">2</text>
<text x="146.3" y="64.6">3</text>
<text x="152.7" y="63">GND</text>
<text x="152.7" y="65.8">VCC</text>
<text x="152.7" y="60.2">A0</text>
<text x="159.5" y="60.2">SDA</text>
<text x="159.8" y="65.8">SCL</text>
<text x="161" y="63">OS</text>
<text x="169.5" y="64.6">4</text>
<text x="169.5" y="61.8">5</text>
<text x="258" y="67.4">1</text>
<text x="258" y="70.2">2</text>
<text x="166.7" y="75.8">2</text>
<text x="166.7" y="73">3</text>
<text x="166.7" y="78.6">1</text>
<text x="119.2" y="109.3">1</text>
<text x="119.2" y="120.5">1</text>
<text x="158.1" y="128.1" transform="rotate(-90 158.1 128.1)">1</text>
<text x="160.9" y="128.1" transform="rotate(-90 160.9 128.1)">2</text>
<text x="163.7" y="128.1" transform="rotate(-90 163.7 128.1)">3</text>
<text x="233.6" y="130.9" transform="rotate(-90 233.6 130.9)">1</text>
<text x="236.4" y="130.9" transform="rotate(-90 236.4 130.9)">2</text>
<text x="238.5" y="145.6">1</text>
<text x="238.5" y="148.4">2</text>
<text x="79.9" y="155.5" transform="rotate(-90 79.9 155.5)">1</text>
<text x="82.7" y="155.5" transform="rotate(-90 82.7 155.5)">2</text>
<text x="145.7" y="159.6">3</text>
<text x="42.9" y="165.2">1</text>
<text x="42.9" y="168">2</text>
<text x="49.4" y="166.4">X1</text>
<text x="56" y="166.4">VCC</text>
<text x="66.1" y="165.2">8</text>
<text x="66.1" y="168">7</text>
<text x="119" y="163" transform="rotate(-90 119 163)">5</text>
<text x="145.7" y="165.2">4</text>
<text x="158.9" y="162.4">1</text>
<text x="42.9" y="170.7">3</text>
<text x="42.9" y="173.5">4</text>
<text x="49.4" y="169.2">X2</text>
<text x="49.4" y="172">NC</text>
<text x="56.1" y="169.2">MFP</text>
<text x="56.4" y="172">SCL</text>
<text x="66.1" y="170.7">6</text>
<text x="66.1" y="173.5">5</text>
<text x="49.4" y="174.8">VSS</text>
<text x="56.2" y="174.8">SDA</text>
<text x="119" y="175" transform="rotate(-90 119 175)">2</text>
</g>
<g font-size="2" fill="#808080">
<text x="95" y="35.7" transform="rotate(-90 95 35.7)">3V3/1.6C</text>
<text x="237.5" y="35.7" transform="rotate(-90 237.5 35.7)">3V3/1.6C</text>
<text x="78.9" y="37.8">3V3/3.1B</text>
<text x="122.9" y="41.2" transform="rotate(-90 122.9 41.2)">3V3/1.6C</text>
<text x="192.8" y="44" transform="rotate(-90 192.8 44)">3V3/1.6C</text>
<text x="203.9" y="49.6" transform="rotate(-90 203.9 49.6)">3V3/1.6C</text>
<text x="268.2" y="49.6" transform="rotate(-90 268.2 49.6)">3V3/1.6C</text>
<text x="22.3" y="58.8" transform="rotate(-90 22.3 58.8)">TEMP_ANALOG</text>
<text x="259.8" y="58" transform="rotate(-90 259.8 58)">PHOTOTRANSISTOR_OUT</text>
<text x="132.1" y="65.7">3V3/1.6C</text>
<text x="176.7" y="60.1">I2C_SDA/3.1A</text>
<text x="176.7" y="65.7">I2C_SCL/3.1A</text>
<text x="173.9" y="74.1">TEMP_ANALOG</text>
<text x="192.8" y="75.5" transform="rotate(-90 192.8 75.5)">TEMP_D_OS</text>
<text x="55.9" y="83.1" transform="rotate(-90 55.9 83.1)">3V3/1.6C</text>
<text x="173.9" y="79.7">TEMP_D_OS</text>
<text x="262.6" y="105.5" transform="rotate(-90 262.6 105.5)">3V3/1.6C</text>
<text x="126.4" y="110.4">PWM/1.5A</text>
<text x="192.8" y="111.1" transform="rotate(-90 192.8 111.1)">5V/1.2C</text>
<text x="27.9" y="116.8" transform="rotate(-90 27.9 116.8)">ENC_A/1.3C</text>
<text x="53.8" y="115.3" transform="rotate(-90 53.8 115.3)">SW1</text>
<text x="65" y="115.3" transform="rotate(-90 65 115.3)">EC12E_SW</text>
<text x="92.2" y="116.8" transform="rotate(-90 92.2 116.8)">ENC_B/1.3C</text>
<text x="126.4" y="121.6">RC_DAC</text>
<text x="201.1" y="125" transform="rotate(-90 201.1 125)">5V/1.2C</text>
<text x="111.3" y="135.5">PWM/1.5A</text>
<text x="214.5" y="135.5">BUZZER/1.6A</text>
<text x="257.7" y="132">Q2</text>
<text x="261.9" y="132">2N7002</text>
<text x="89.4" y="150.2" transform="rotate(-90 89.4 150.2)">3V3/1.6C</text>
<text x="95" y="155.8" transform="rotate(-90 95 155.8)">3V3/1.6C</text>
<text x="114.5" y="155.8" transform="rotate(-90 114.5 155.8)">5V/1.2C</text>
<text x="120.1" y="155.8" transform="rotate(-90 120.1 155.8)">5V/1.2C</text>
<text x="73.3" y="166.3">3V3/3.1B</text>
<text x="165.5" y="163.5">RC_DAC</text>
<text x="73.3" y="171.8">I2C_SCL/3.1A</text>
<text x="73.3" y="174.6">I2C_SDA/3.1A</text>
</g>
</svg>
